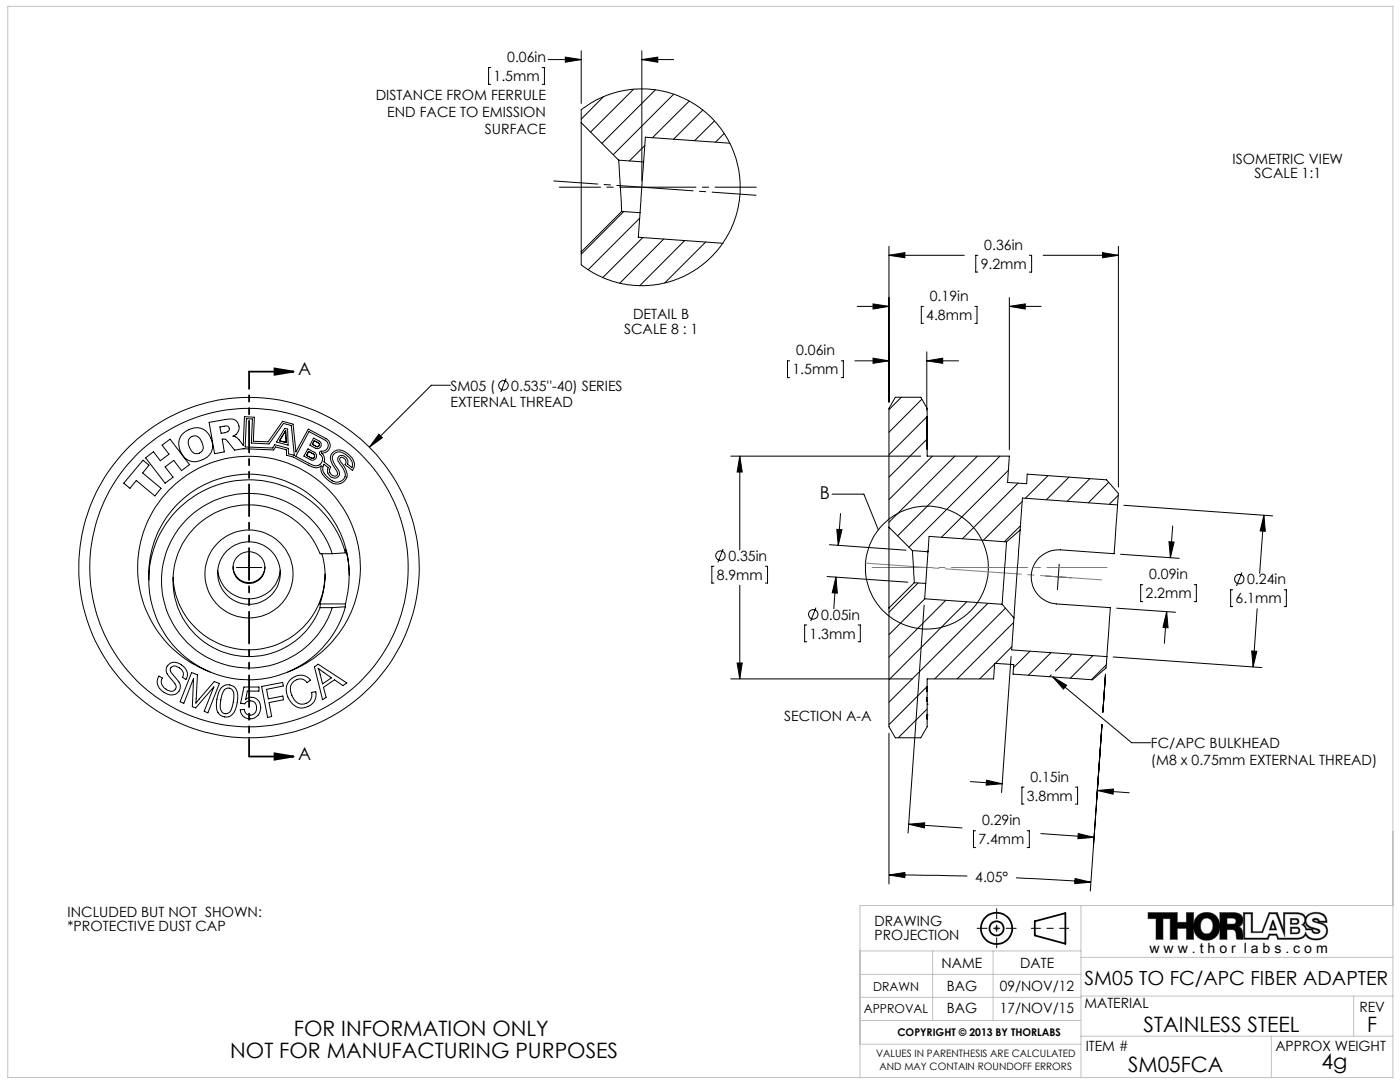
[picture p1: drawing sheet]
<svg xmlns="http://www.w3.org/2000/svg" width="279mm" height="216mm" viewBox="0 0 279 216" stroke-linecap="round" stroke-linejoin="round" font-family="sans-serif">
<g fill="none" stroke="#000" stroke-width=".35">
<path d="M49.7 74.2h8.9M54.8 73.5l3.8 .7-3.8 .6zM49.7 151h8.9M54.8 150.3l3.8 .7-3.8 .6zM206.5 183.8l6.1-1.6v6.1l-6.1-1.6z"/>
<circle cx="198.9" cy="185.2" r="3.1"/>
<circle cx="198.9" cy="185.2" r="1.4"/>
</g>
<g fill="none" stroke="#808080" stroke-width=".2">
<path d="M198.4 185.2h1M198.5 184.9l.7 .7M198.9 184.7v1M199.2 184.9l-.7 .7M229.1 182.1h5.8v1.9h1.9v-1.9h1.4v5.3h-1.4v-2.2h-1.9v2.2h-1.4v-4.1h-1.4v4.1h-1.4v-4.1h-1.6zM239 182.7a2.7 2.7 0 0 1 3.3-.2 2.7 2.7 0 0 1 1.1 3.1 2.67 2.67 0 0 1-3.3 2 2.67 2.67 0 0 1-1.9-3.4l.2-.6zM240 183.5a1.28 1.28 0 0 1 1.5-.1 1.28 1.28 0 0 1 .6 1.3 1.29 1.29 0 0 1-1.3 1.6 1.29 1.29 0 0 1-1.2-1.6l.2-.9zM244.9 183.2h1.1a.6 .6 0 0 1 .7 .6 .6 .6 0 0 1-.7 .6h-1.1zM248.1 187.2v-.5a1.67 1.67 0 0 0-.9-1.8 1.51 1.51 0 0 0 .8-1.8 1.51 1.51 0 0 0-1.8-1h-2.7v5.3h1.4v-1.9h1.2a1.69 1.69 0 0 1 .7 1.7l.1 .2h6.2l.3-.8h1.3l.3 .8h4a1.76 1.76 0 0 0 1.6-.8 2.68 2.68 0 0 0 4.1 0 1.66 1.66 0 0 0-1.4-2.6l1.5 .1a1.88 1.88 0 0 0-2.2-2.1 2.32 2.32 0 0 0-2 1.1 1.71 1.71 0 0 0-2.1-1h-2.3v3.3l-1.3-3.3h-1.6l-1.5 3.8h-1.8v-3.8h-1.9v5.3M248.4 182.4h1.3v3.7h2.3l1.4-3.7h1.3l1.7 4.5v-4.5h2.6a1.14 1.14 0 0 1 1.3 .8 1.14 1.14 0 0 1-.5 1.3 1.09 1.09 0 0 1 .8 1.1h1.2a.9 .9 0 0 0 .7 .7 .9 .9 0 0 0 1-.5l-.3-.3-1.1-.4a1.4 1.4 0 0 1-1.4-1.4 1.4 1.4 0 0 1 1.5-1.4 1.79 1.79 0 0 1 2.3 1.5h-1.2a.76 .76 0 0 0-.6-.6 .76 .76 0 0 0-.8 .5 2.66 2.66 0 0 0 1.8 .7 1.49 1.49 0 0 1 1 1.7 1.49 1.49 0 0 1-1.6 1.2 2.04 2.04 0 0 1-2.5-1.4 1.55 1.55 0 0 1-1.9 1.3h-3.5l-.4-.8h-1.5l-.4 .8h-4.5zM254 183.6h.1l.7 2h-1.5zM254 184.2l.4 1.1h-.7z"/>
<path d="M257.5 183.3h1.2a.58 .58 0 0 1 .6 .6 .58 .58 0 0 1-.6 .5h-1.2zM257.5 185h1.3a.67 .67 0 0 1 .6 .7 .67 .67 0 0 1-.6 .6h-1.3zM257.8 183.5l1 .1 .1 .1v.3l-.3 .2h-.8zM257.8 185.2h.9a.44 .44 0 0 1 .5 .5 .44 .44 0 0 1-.5 .4h-.9zM260.5 184.1a1.48 1.48 0 0 0 1.4 1.2h-1.2l-.2-.5-.3-.3zM262 185.3l1.1 .5a.59 .59 0 0 1-.6 .3 .59 .59 0 0 1-.5-.6zM262.2 183.7a.49 .49 0 0 1 .5-.2 .49 .49 0 0 1 .3 .5z"/>
</g>
<path d="M205.8 185.2h7.5" fill="none" stroke="#000" stroke-width=".2" stroke-dasharray="15.2 1.3 1.3 1.3" stroke-dashoffset="13.4"/>
<path d="M195 185.2h7.8M198.9 181.3v7.8" fill="none" stroke="#000" stroke-width=".2" stroke-dasharray="15.2 1.3 1.3 1.3" stroke-dashoffset="13.2"/>
<g fill="none" stroke="#c0c0c0" stroke-width=".2">
<path d="M1.6 1.3h276.4v213.7h-276.4zM171.6 189.8h44.1M171.6 199h44.1M171.6 194.4h44.1M186.1 189.8v13.8M198.2 189.8v13.8M215.7 198.8h62.3M215.7 180.7v34.3M215.7 191h62.3M270.2 198.8v8M278 180.7h-106.4v34.3M171.6 203.6h44.1"/>
<path d="M171.6 208.4h44.1M215.7 206.8h62.3M253.7 206.8v8.2"/>
</g>
<path d="M229.1 182.1h5.8v1.9h1.9v-1.9h1.4v5.3h-1.4v-2.2h-1.9v2.2h-1.4v-4.1h-1.4v4.1h-1.4v-4.1h-1.6zM238.9 182.8a2.7 2.7 0 0 1 3.5-.3 2.7 2.7 0 0 1 .9 3.3 2.66 2.66 0 0 1-3.3 1.7 2.66 2.66 0 0 1-1.8-3.3l.3-.9zM239.9 183.6a1.66 1.66 0 0 0 .9 2.7 1.57 1.57 0 0 0 1.2-2.3 1.23 1.23 0 0 0-2.1-.4zM244.9 183.2v1.2h1.3l.4-.3 .1-.5-.3-.3zM243.5 182.1h2.7a1.53 1.53 0 0 1 1.8 1 1.53 1.53 0 0 1-.8 1.9h.2a2.72 2.72 0 0 1 .7 2v.4h-1.3l-.1-1.3-.3-.5-.4-.1h-1.1v1.9h-1.4zM260.5 184.1a1.48 1.48 0 0 0 1.4 1.2h-1.2l-.1-.4-.4-.4zM262.2 183.6l.8 .1a.2 .2 0 0 1 0 .3 .2 .2 0 0 1-.3-.1l-.4-.1zM248.1 182.1v5.3h5l.3-.8h1.3l.3 .8h4a1.75 1.75 0 0 0 1.6-.8 2.64 2.64 0 0 0 4.3-.3 1.66 1.66 0 0 0-1.6-2.3l1.5 .1a1.88 1.88 0 0 0-2.3-2 2.23 2.23 0 0 0-1.9 1l-.1-.2a1.77 1.77 0 0 0-2-.8h-2.3v3.3l-1.3-3.3h-1.6l-1.5 3.8h-1.8v-3.8zM248.4 182.4h1.3v3.7h2.3l1.4-3.7h1.3l1.7 4.5v-4.5h2.3a1.36 1.36 0 0 1 1.7 1.2l-.2 .5-.4 .4 .5 .4 .3 .7h1.2l.1 .5 .6 .2h.5l.4-.3a.5 .5 0 0 0-.1-.5 .5 .5 0 0 0-.5-.2l-.2-.1a2.04 2.04 0 0 1-1.9-1.2 1.67 1.67 0 0 1 2.1-1.7 1.59 1.59 0 0 1 1.7 1.5h-1.2l-.2-.4-.4-.2-.6 .1-.2 .3a.61 .61 0 0 0 .8 .5l.3 .1a1.71 1.71 0 0 1 1.7 1.3 1.78 1.78 0 0 1-2.2 1.8 1.83 1.83 0 0 1-1.9-1.4 1.55 1.55 0 0 1-1.9 1.3h-3.5l-.4-.8h-1.5l-.4 .8h-4.5zM262 185.3l.6 .2a.37 .37 0 0 1 .5 .5l-.4 .1-.5-.2zM254 183.6h.1l.7 2h-1.5zM254 184.2l-.3 1.1h.7zM257.5 183.3l1.5 .1 .2 .2v.6l-.4 .2h-1.3zM257.8 183.5v.7h1l.2-.2-.2-.4zM257.5 185l1.7 .1 .2 .4v.5l-.5 .3h-1.4zM257.8 185.2v.9h1l.4-.2v-.4l-.2-.2z" fill-rule="evenodd" fill="#000"/>
<g fill="none" stroke="#000" stroke-width=".2">
<path d="M97.9 13.5h-.4v3.3h.4M108.2 13.5h.5v3.3h-.5M109.4 11.9h6.6M112.8 11.4l3.2 .5-3.2 .5zM116 10.1v10.5M120.5 19.3l-4.5 4.5M126.4 17.8l-8.5 8.6M128.1 11.9l3.2-.5v1zM128.1 10.1v26M128.1 11.9h6.3M130.8 17.9l-10.7 10.7M134.4 18.8l-12 12.1"/>
<path d="M116 24.5v25.8M116 24.5v-2.6l2.9-1.9 2.2-1 1.6-.5 3.5-.7 2.9-.1 3.2 .5 2.5 .7 2.5 1.1 2.4 1.5 1.8 1.5 2.3 2.6 1.5 2.3 1.3 2.8 .8 3.2 .3 2.5v2.6l-.6 3.4-1.1 3.1-1.1 2-1.6 2.3-2.2 2.3-2 1.6-2.9 1.5-3.3 1.2-2.7 .5-3.3 .1-3.5-.6-2.2-.6-1.9-.9-3.1-1.9-.2-.2v-2.5M116 24.5l7.5 7.5M123.5 32l.6 10.2M123.5 32l4.9 .3M128.4 32.3l-.7 10.1M128.7 29l-3.1 3.1M137.5 20.2l-7.3 7.3M140.3 21.9l-5.9 5.9M142.6 24.1l-4 4M144.5 26.6l-1.7 1.8M145.7 28.6l-16.9-1.2-.4 4.9"/>
<path d="M124.1 42.2l-8.1 8.1M124.1 42.2l3.6 .2M124.5 42.2l-8.5 8.5M127.7 43.5l-10.3 10.3M127.7 42.4l-.3 4.9 16.9 1.2M128.3 47.4l-8 8M132.5 47.7l-8.8 8.8M136.6 48l-8.9 9M140.8 48.3l-8.1 8.1M177.4 50.9l3.2-.5v1zM177.4 50.9h15M177.4 49.1v31.1"/>
<path d="M195.2 50.9h-.5v3.4h.5M201.4 59.4v30.3M205.4 50.9h.5v3.4h-.5M208.2 50.9h15M220 50.4l3.2 .5-3.2 .5zM223.2 49.1v48.1M89.9 76.9h-3.8l-12.4 12.3M101 75.5l-1.1 2.7M157.6 72h-.4v3.4h.4M167.9 72h.4v3.4h-.4M170.6 72h6.8M171.1 61.1h6.3"/>
<path d="M174.2 60.6l3.2 .5-3.2 .6zM174.2 71.5l3.2 .5-3.2 .5zM179.9 79.3l-2.5 2.4M184 79.7l-6.6 6.6M184.3 61.1h-.4v3.4h.4M185 72l3.1-.5v1zM185 72h6.3M185 70.2v11.7M194.6 61.1h.4v3.4h-.4M201.4 61.1l3.2-.5v1.1zM201.4 61.1h6.4M28.5 91.8l1.2 1-1.2 1.6 3.6 3-1.2 1.6-3.7-3.1-1.3 1.5-1.2-1z"/>
<path d="M29.1 91.4l1.5-1.3 1.4 1.8 1.7-1.3-1.4-1.8 1.6-1.2 3.9 5.1-1.6 1.2-1.5-2-1.8 1.3 1.6 2-1.6 1.2zM36.3 86.7a3.4 3.4 0 0 1 5.5 .2 3.2 3.2 0 0 1-.8 4.6 3.4 3.4 0 0 1-4.4-.4 3.4 3.4 0 0 1-.3-4.4zM38 87.2a1.41 1.41 0 0 1 2.3 1 1.42 1.42 0 0 1 .2 1.5 1.42 1.42 0 0 1-1.3 .8 2.25 2.25 0 0 1-1.4-3zM41.7 84.3l3.7-.7a1.78 1.78 0 0 1 2.2 1.2 1.78 1.78 0 0 1-1.1 2.2l.5 .2 .4 .3 1.1 1.4 .3-5.8 2 .2-.2 4.8 2.9 .1 2.9-4.1 2.1 .5 .6 5.6 2.4-4.6 3.6 1.9a1.52 1.52 0 0 1 .7 1.9 1.52 1.52 0 0 1-1.7 1 1.53 1.53 0 0 1 .6 1.7l1.3 1.2a1.02 1.02 0 0 0-.1 1.1 .82 .82 0 0 0 .6 .6 .82 .82 0 0 0 .9-.4l-.2-.7a4.4 4.4 0 0 1-1.2-2.8 1.87 1.87 0 0 1 3.1-.8 2.63 2.63 0 0 1 1.5 3.2l-.3 .4-1.4-1.2a.88 .88 0 0 0 0-1 .88 .88 0 0 0-1-.4 .96 .96 0 0 0 .4 1.3 2.62 2.62 0 0 1 .6 3.1 2.34 2.34 0 0 1-3.7-.1 2.42 2.42 0 0 1-1.1-2.6 2.23 2.23 0 0 1-2.5-.2l-3.1-1.6-1.3-.4-.1-1.1-2.1-.5-.4 .6-6.1-.3-1.7 .3-1.4-1.7a.89 .89 0 0 0-1.1-.5l.5 2.6-2 .3zM43.9 85.2l.8-.1a.65 .65 0 0 1 1 .2 .65 .65 0 0 1-.5 .9l-1.1 .3zM48.5 89.5h.1M49.2 83.5l1.2 .1-.2 4.8 3.5 .2 2.9-4.1 1.5 .4 .6 6-1.1-.3-.1-1.1-2.7-.8-.4 .7-5.5-.2zM56.8 85.5l.6 .1 .1 3.2-2.3-.6zM57 85.9l.1 2.4-1.3-.4zM61.5 89.6l1.2 .6a.84 .84 0 0 1 .4 1.2 .84 .84 0 0 1-1.2 .3l-1.3-.7zM61.6 90.1l.9 .5a.46 .46 0 0 1 .2 .6 .46 .46 0 0 1-.6 .2l-.9-.5zM61.7 86.1l3.2 1.7a1.23 1.23 0 0 1 .5 1.6 1.23 1.23 0 0 1-1.5 .7l-.2 .4a1.34 1.34 0 0 1 .5 1.7 1.34 1.34 0 0 1-1.6 .7l-3.6-1.8z"/>
<path d="M62.6 87.4l1.1 .6a.81 .81 0 0 1 .3 1.1 .81 .81 0 0 1-1.1 .3l-1.1-.6zM62.7 87.9l.8 .5a.41 .41 0 0 1 .2 .5 .41 .41 0 0 1-.6 .2l-.8-.4zM66.6 90.7a1.73 1.73 0 0 1 2.5 .1 2.19 2.19 0 0 1 1.1 2.5l-.8-.7a1.19 1.19 0 0 0-.4-1.4 1.19 1.19 0 0 0-1.4 0 1.16 1.16 0 0 0 .3 1.4l.3 .5a1.98 1.98 0 0 1 .4 2.5 2.03 2.03 0 0 1-3.2-.3l-.2-.2a1.81 1.81 0 0 1-.5-2.5l.8 .8a1.47 1.47 0 0 0 .8 1.9 1.06 1.06 0 0 0 1.3-.4 1.06 1.06 0 0 0-.3-1.4l-.1-.3a2.28 2.28 0 0 1-.6-2.5zM75.6 86.6l.7 .7-2.6 1.9zM145.8 91h38M147.6 91l.5 3.2h-1zM147.6 91v18.7M166.1 98.6h6.3l2.9 7.1M185 83.3h.1M185 89.2h.1M185 83.6h.1M185 89.4h.1"/>
<path d="M185 87.6l-7.6 7.6M185 83.1l-7.6 7.6M185 83.2v6.4M186.1 91l-8.7 8.7M190.6 91l-13.2 13.2M195.1 91l-16 15.9M199.6 91l-18.2 18.2M201.3 93.8l-13.4 13.4M203.2 96.4l-11.1 11.1M209.1 94.9l-4.5 4.5M213.3 95.2l-4.5 4.5M217.5 95.5l-4.5 4.5"/>
<path d="M221.3 96.2l-4.1 4.1M223.2 98.8l-1.8 1.8M43.5 113.8a6.3 6.3 0 0 0 6.2 5.7 6.3 6.3 0 0 0 6.2-5.7M46.5 113.1a3.2 3.2 0 0 0 3.2 3.2 3.2 3.2 0 0 0 3.1-3.2M47.2 113.2h5M49.7 110.7v5.1M64.2 110.5a15.7 15.7 0 0 1-.3 10M64.9 114.5a15.2 15.2 0 0 1-14.9 15.2 15.2 15.2 0 0 1-15.5-14.5M66.3 110.5h-2.4a15.2 15.2 0 0 0-23.3-6.8 15.2 15.2 0 0 0 0 24.3 15.2 15.2 0 0 0 23.3-6.8M66.3 110.5a17.4 17.4 0 0 0-26.9-8.7 17.4 17.4 0 0 0 0 28.2 17.4 17.4 0 0 0 26.9-8.8M68.9 110.3a20 20 0 0 0-30.7-10.9 20 20 0 0 0 0 32.6 20 20 0 0 0 30.7-10.9M68.9 110.3v-.6a19.7 19.7 0 0 1 .1 10.6l-.1 .2"/>
<path d="M68.9 110.3l-2.6 .2M69.7 114.7a20 20 0 0 0-20.5-20.1 20 20 0 0 0-19.5 21.1M142.5 113h-.4v3.3h.4M144.3 109.5l-1 2.7M147.6 116.8v18.7M152.8 113h.4v3.3h-.4M165.1 115l16.1 1.2M165.5 108.7l15.3 1.1M166.8 115.1l.3 3.3-1-.1zM166.8 115.1l-.4 6.4M167 105.6l1 .1-.7 3.1zM167.7 102.5l-.4 6.3"/>
<path d="M177.4 105.2v16.1M177.4 105.2l4.7 4.7M182.1 109.9l.4 6.4M182.1 109.9l3.1 .2M182.5 116.3l-5.1 5M182.5 116.3l2.2 .1M183.2 116.3l-5.8 5.9M184.5 119.5l15.5 1.1M184.6 119.5l-7.2 7.1M184.7 116.4l-.2 3.1M185.2 109.9l-.2 .2M185.2 110.1l-.5 6.3"/>
<path d="M188.7 119.8l-11.3 11.3M200.9 108.1l-.9 12.5M200.9 108.1l-15.5-1.1-.2 3.1M203.6 105.8l-1.2 17.5M203.6 105.8l-2.7 2.3M203.7 104.9l-3.3 3.2M204 100.1l-7.7 7.7M208.7 114.9l5 .4M211.4 112.6l-.4 5.1M223 100.8l-.6 9.7-10.8-.8a5.4 5.4 0 0 0-5.8 5 5.4 5.4 0 0 0 5 5.8l10.8 .7-.7 9.8M223 100.8l.2-2.3-2.4-2.8-15.8-1.1-.1 1.9-3.8-.2 .3-5.3h-16.4v-9.5l-1.2-2.2h-5.1l-1.3 2.2v23.7M223 100.8l-19-1.4-.4 6.4"/>
<path d="M223.6 110.6l11.7 .8M224.3 100.8l29.7 2.1M228.1 116.7h-.5v3.4h.5M233.3 108.1l1 .1-.7 3.1zM234 105l-.4 6.3M238.3 116.7h.5v3.4h-.5M246 117.7h-.4v3.3h.4M247.9 114.2l-1.1 2.7M252.2 102.8l.3 3.2-1-.1zM252.2 102.8l-.8 11.6M256.3 117.7h.4v3.3h-.4M33.4 132.9a2.04 2.04 0 0 1 3.2 .1 1.94 1.94 0 0 1 .5 2.6l-.7-.5a1.65 1.65 0 0 0-1.7-2.2 .83 .83 0 0 0-.7 .6 .83 .83 0 0 0 .3 .9l1 1.2a1.77 1.77 0 0 1 .3 2.4 1.77 1.77 0 0 1-2.4 .4 2.43 2.43 0 0 1-1.5-3.5l.7 .4a1.78 1.78 0 0 0 1.3 2.5 .94 .94 0 0 0 1.2-.2 .94 .94 0 0 0 0-1.2l-1.2-1.5a1.63 1.63 0 0 1-.3-2z"/>
<path d="M38.2 134.2l1.2 .5-.3 5.6 3.7-4.3 1 .4-2.3 5.8-.8-.3 2-4.8-3.6 4.2-.7-.3 .2-5.6-1.9 4.9-.8-.3zM41.9 134.1a22.2 22.2 0 0 1-10-34.2 22.2 22.2 0 0 1 35.6 0 22.2 22.2 0 0 1-10 34.2M44.2 137.2a1.96 1.96 0 0 1 2.3-.3 1.96 1.96 0 0 1 .9 2.2 4.6 4.6 0 0 1-1.5 3.8 1.99 1.99 0 0 1-2.7-2.2l.3-2.2zM44.8 137.6a1.09 1.09 0 0 1 1.2-.2 1.09 1.09 0 0 1 .7 1.1l-.2 2.1a2.3 2.3 0 0 1-1.1 1.7l-.5 .1a1.37 1.37 0 0 1-.9-1.7l.3-2zM48.7 137.1h3v.8h-2.3l-.4 1.7a1.88 1.88 0 0 1 2.3-.1 1.88 1.88 0 0 1 .7 2.1 2.04 2.04 0 0 1-2 1.8 2.04 2.04 0 0 1-2.1-1.8h.9a1.27 1.27 0 0 0 1.5 1 1.27 1.27 0 0 0 .9-1.7 1.26 1.26 0 0 0-1-1 1.26 1.26 0 0 0-1.3 .5l-.9-.1zM52.2 137l4.2-.8 .2 .7-3.4 .6 .4 2 2.8-.6 .2 .7-2.9 .6 .5 2.8-.8 .2zM58 135.5a2.59 2.59 0 0 1 3.9 .2l-.6 .5a1.93 1.93 0 0 0-2.6-.3 1.93 1.93 0 0 0-.6 2.5 2.53 2.53 0 0 0 2.6 2.1 1.82 1.82 0 0 0 1.5-2.4l.8-.1a2.81 2.81 0 0 1-2 3.1 2.81 2.81 0 0 1-3.3-1.5 3.1 3.1 0 0 1 .3-4.1zM62.8 133.1l.7-.6 5.7 3.8-.8 .5-1.7-1.2-2.1 1.6 .5 1.9-.7 .5zM63.5 133.3l2.6 2-1.7 1.2zM63.9 121.2h2.4M63.9 120.5v.7M63.9 120.5h5"/>
<path d="M68.9 121.1l-2.6 .1M68.9 120.5v.6M145.8 135.5h36.3M147.1 132.3h1l-.5 3.2zM161 124.7h-.4v3.4h.4M162.8 121.2l-1 2.7M171.3 124.7h.4v3.4h-.4M177.4 121.3v23.7l1.3 2.2h5.1l1.2-2.2v-1.6M184.4 120.8l-3.2 45.4M185 139.8h.1M185 137l-7.6 7.6M185 139.2v.6"/>
<path d="M185 137.1v.8M185 139.8v2.9M192.9 120.1l-15.5 15.5M197.1 120.4l-19.7 19.7M198.5 132.5l-3 3M200 120.6l2.4 2.7M200.7 121.4l-14.2 14.1M201.8 131l-1.9 27.2M201.9 129l-3.3 3.4M202.3 124.2l-11.3 11.3M202.4 123.3l-.5 6.4 19 1.3M205.6 129.9l-3.3 3.3"/>
<path d="M209.8 130.2l-4.6 4.5M209.8 134.7l-.4 .3M210.1 135.1l2.8 1.6-.7 .8zM210.1 135.1l15.7 13.1h3.9M214 130.5l-3.4 3.4M218.1 130.8l-4.5 4.5M220.6 134.5l-.5 7.6M220.8 132.7l-3 2.9M220.9 131l-.2 2.3-2.7 2.3-15.8-1.1 .1-1.9-3.8-.2-.2 3.1h-13.3v4.4M222.1 131.1l29.7 2.1M222.8 121.4l11.8 .8M232.8 122.1l.3 3.2-1-.1z"/>
<path d="M232.8 122.1l-.4 6.3M249.8 129.9l1 .1-.7 3.1zM250.9 121.5l-.8 11.6M177.4 146.3v30.1M185 141.5l-5.7 5.7M185 140.5h.1M185 142.7h.1M185 142.7v.7M193.7 156l6.3 .4M196.9 155.7l3.1 .7-3.2 .3zM204.4 157.1h-.5v3.3h.5M214.6 157.1h.5v3.3h-.5"/>
<path d="M219 157.7l3.2-.3-.1 1.1zM219 157.7l6.4 .5M177.4 174.6l3.2-.5v1zM177.4 174.6l15.6 .2M181.4 164.5l3.1-.3v1zM181.4 164.5l10.6 .7M194.7 165.8h-.4v3.3h.4M202.8 175.2l14.9 .8M205 165.8h.4v3.3h-.4M207.7 166.3l10.6 .8M214.6 175.3l3.1 .7-3.2 .3zM215.2 166.3l3.1 .8-3.2 .3z"/>
<path d="M218.2 168.8l1.7-24.2-2.3 33.2"/>
<circle cx="100.5" cy="76.9" r=".94"/>
<circle cx="49.7" cy="114.5" r="8.8"/>
<circle cx="49.7" cy="114.4" r="6.2"/>
<circle cx="49.7" cy="113.3" r="31.8"/>
<circle cx="49.7" cy="113.3" r="3.2"/>
<circle cx="49.7" cy="113.2" r="34"/>
<circle cx="143.8" cy="110.9" r=".94"/>
<circle cx="185" cy="113.3" r="12.3"/>
<circle cx="247.3" cy="115.5" r=".94"/>
<circle cx="162.3" cy="122.6" r=".95"/>
</g>
<path d="M150.9 37.4h-39.3" fill="none" stroke="#000" stroke-width=".2" stroke-dasharray="15.2 1.3 1.3 1.3" stroke-dashoffset="7"/>
<path d="M150.9 39l-40.4-2.9" fill="none" stroke="#000" stroke-width=".2" stroke-dasharray="15.2 1.3 1.3 1.3" stroke-dashoffset="6.4"/>
<path d="M49.7 74.1v76.8" fill="none" stroke="#000" stroke-width=".35" stroke-dasharray="6.3 1.3 1.3 1.3 1.3 1.3" stroke-dashoffset="2.9"/>
<path d="M219.9 115.7l-47.3-3.3" fill="none" stroke="#808080" stroke-width=".2" stroke-dasharray="15.2 1.3 1.3 1.3" stroke-dashoffset="3"/>
<path d="M220.9 113.2h-46.8" fill="none" stroke="#808080" stroke-width=".2" stroke-dasharray="15.2 1.3 1.3 1.3" stroke-dashoffset="3.2"/>
<g fill="#000">
<path d="M128.1 11.9l3.2-.5v1zM112.8 11.4l3.2 .5-3.2 .5z"/>
<path d="M54.8 73.5l3.8 .7-3.8 .6zM54.8 150.3l3.8 .7-3.8 .6z"/>
<path d="M75.6 86.6l-1.9 2.6 2.6-1.9zM220 50.4l3.2 .5-3.2 .5zM177.4 50.9l3.2-.5v1zM147.6 91l.5 3.2h-1zM147.1 132.3h1l-.5 3.2zM252.2 102.8l.3 3.2-1-.1zM249.8 129.9l1 .1-.7 3.1zM233.3 108.1l1 .1-.7 3.1zM232.8 122.1l.3 3.2-1-.1zM210.1 135.1l2.8 1.6-.7 .8zM174.2 60.6l3.2 .5-3.2 .6zM201.4 61.1l3.2-.5v1.1zM167 105.6l1 .1-.7 3.1zM166.8 115.1l.3 3.3-1-.1zM219 157.7l3.2-.3-.1 1.1zM196.9 155.7l3.1 .7-3.2 .3zM181.4 164.5l3.1-.3v1zM215.2 166.3l3.1 .8-3.2 .3zM214.6 175.3l3.1 .7-3.2 .3zM177.4 174.6l3.2-.5v1zM185 72l3.1-.5v1zM174.2 71.5l3.2 .5-3.2 .5z"/>
</g>
<g font-size="4.2">
<text x="58.6" y="206.8">FOR INFORMATION ONLY</text>
<text x="228.2" y="206">STAINLESS STEEL</text>
<text x="272.9" y="206">F</text>
<text x="45.9" y="211">NOT FOR MANUFACTURING PURPOSES</text>
<text x="225.2" y="213.9">SM05FCA</text>
<text x="263.7" y="213.4">4g</text>
</g>
<text font-size="3.9" x="216.5" y="196.6">SM05 TO FC/APC FIBER ADAPTER</text>
<g font-size="3.5">
<text x="59.5" y="74.7">A</text>
<text x="163.6" y="99.6">B</text>
<text x="59.5" y="151.6">A</text>
</g>
<g font-size="2.8">
<text x="98.5" y="16.2">1.5mm</text>
<text x="101.2" y="12.4">0.06in</text>
<text x="75" y="20">DISTANCE FROM FERRULE</text>
<text x="77.3" y="23.4">END FACE TO EMISSION</text>
<text x="96.7" y="26.7">SURFACE</text>
<text x="246" y="32.8">ISOMETRIC VIEW</text>
<text x="250.4" y="35.6">SCALE 1:1</text>
<text x="195.7" y="53.7">9.2mm</text>
<text x="196.4" y="49.9">0.36in</text>
<text x="126.3" y="63.7">DETAIL B</text>
<text x="184.8" y="63.9">4.8mm</text>
<text x="185.6" y="60.1">0.19in</text>
<text x="124.5" y="66.6">SCALE 8 : 1</text>
<text x="158.9" y="70.9">0.06in</text>
<text x="89.9" y="77.9">SM05 (</text>
<text x="102" y="77.9">0.535''-40) SERIES</text>
<text x="158.2" y="74.7">1.5mm</text>
<text x="89.9" y="81.3">EXTERNAL THREAD</text>
<text x="145.4" y="111.9">0.35in</text>
<text x="143" y="115.7">8.9mm</text>
<text x="228.6" y="119.4">2.2mm</text>
<text x="229.3" y="115.6">0.09in</text>
<text x="248.9" y="116.6">0.24in</text>
<text x="163.9" y="123.6">0.05in</text>
<text x="246.6" y="120.4">6.1mm</text>
<text x="161.6" y="127.4">1.3mm</text>
<text x="156.5" y="143.9">SECTION A-A</text>
<text x="229.7" y="149.3">FC/APC BULKHEAD</text>
<text x="229.7" y="152.7">(M8 x 0.75mm EXTERNAL THREAD)</text>
<text x="204.9" y="159.8">3.8mm</text>
<text x="205.6" y="156">0.15in</text>
<text x="196" y="164.7">0.29in</text>
<text x="195.3" y="168.5">7.4mm</text>
<text x="194.6" y="176">4.05°</text>
<text x="13.5" y="183">INCLUDED BUT NOT SHOWN:</text>
<text x="13.5" y="185.8">*PROTECTIVE DUST CAP</text>
<text x="174.5" y="184.8">DRAWING</text>
<text x="174.5" y="187.6">PROJECTION</text>
<text x="229.4" y="190.2">w w w . t h o r l a b s . c o m</text>
<text x="187.9" y="193.2">NAME</text>
<text x="189" y="197.7">BAG</text>
<text x="199.5" y="197.7">09/NOV/12</text>
<text x="203.6" y="193.2">DATE</text>
<text x="189" y="202.2">BAG</text>
<text x="199.6" y="202.2">17/NOV/15</text>
<text x="216.4" y="201.2">MATERIAL</text>
<text x="271.3" y="202">REV</text>
<text x="216.7" y="209.7">ITEM #</text>
<text x="254.5" y="209.7">APPROX WEIGHT</text>
</g>
<g font-size="2.5">
<text x="174.2" y="197.7">DRAWN</text>
<text x="172.4" y="202.2">APPROVAL</text>
</g>
<text font-size="2.1" x="179.1" y="206.8">COPYRIGHT © 2013 BY THORLABS</text>
<g font-size="2">
<text x="174.8" y="211">VALUES IN PARENTHESIS ARE CALCULATED</text>
<text x="175.5" y="213.5">AND MAY CONTAIN ROUNDOFF ERRORS</text>
</g>
</svg>
